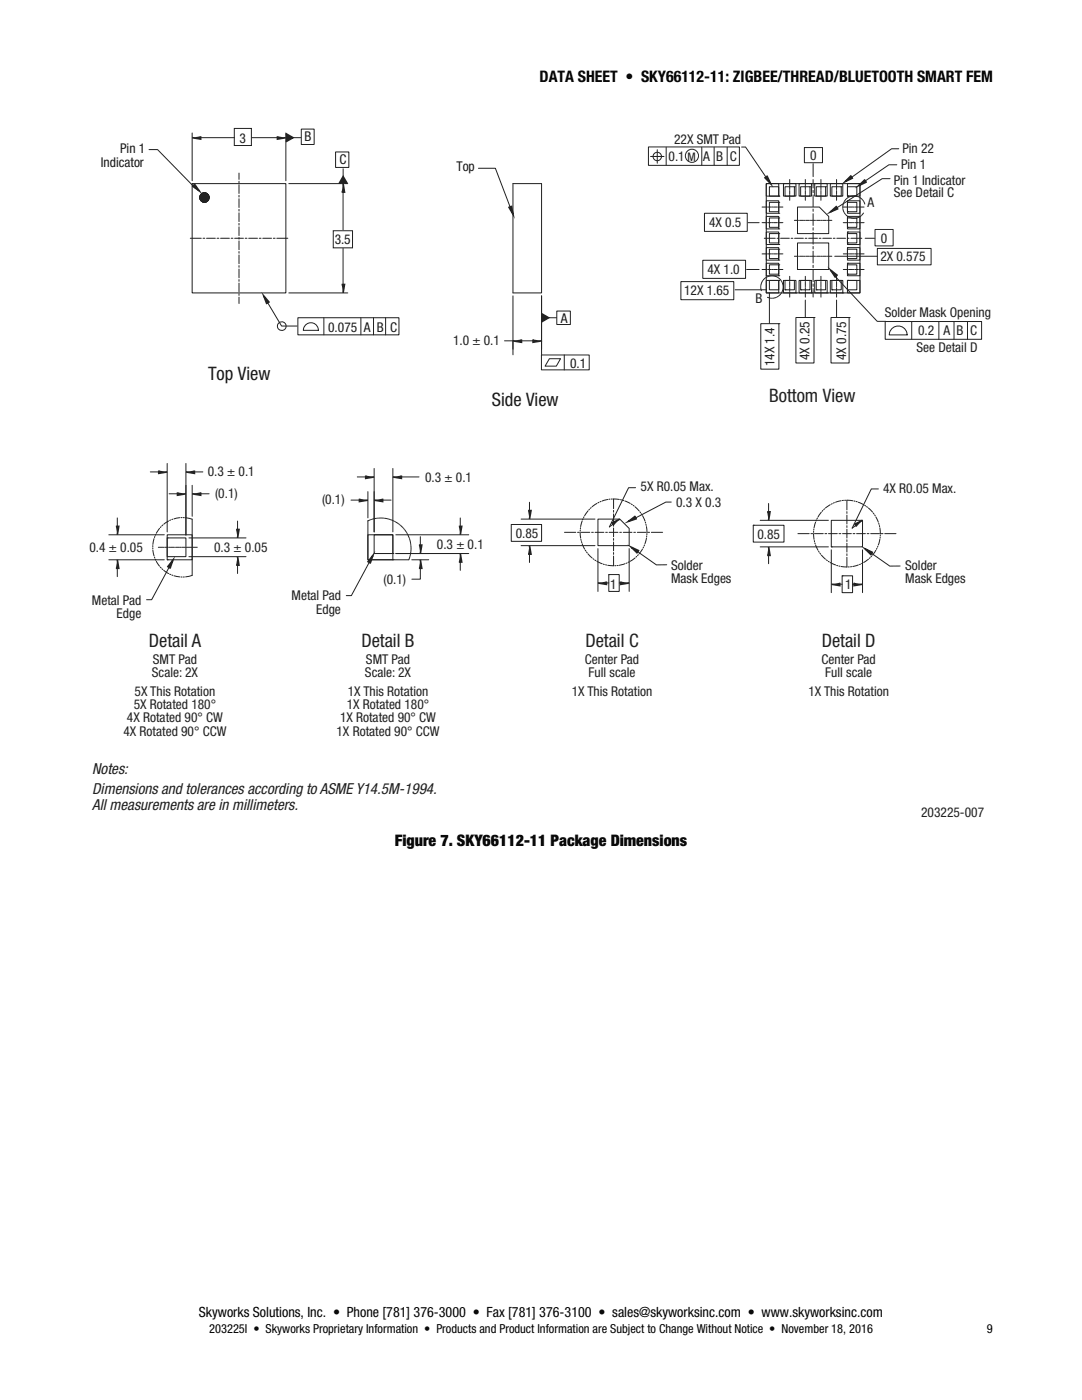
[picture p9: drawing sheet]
<svg xmlns="http://www.w3.org/2000/svg" width="216mm" height="279mm" viewBox="0 0 216 279" stroke-linecap="round" stroke-linejoin="round" font-family="sans-serif">
<path d="M57.6 36.6h11.8M68.5 38.3v7.6M57.6 58.5h11.8M68.5 49.6v7.2" fill="none" stroke="#231f20" stroke-width=".2"/>
<path d="M68.5 36.6l.2 1.7h-.5z" fill="#231f20"/>
<path d="M68.5 36.6l.2 1.7h-.5" fill="none" stroke="#231f20" stroke-width=".34"/>
<path d="M68.2 56.8h.5l-.2 1.7z" fill="#231f20"/>
<path d="M68.2 56.8h.5l-.2 1.7" fill="none" stroke="#231f20" stroke-width=".34"/>
<path d="M38.3 26.5v9.6M40 27.5h6.8M50.2 27.5h5.2M57 26.5v9.6" fill="none" stroke="#231f20" stroke-width=".2"/>
<path d="M38.3 27.5l1.7-.3v.6z" fill="#231f20"/>
<path d="M40 27.2v.6l-1.7-.3" fill="none" stroke="#231f20" stroke-width=".34"/>
<path d="M55.4 27.2l1.6 .3-1.6 .3z" fill="#231f20"/>
<path d="M55.4 27.2v.6l1.6-.3" fill="none" stroke="#231f20" stroke-width=".34"/>
<path d="M38.7 36.7l1 1.4-1.3-1z" fill="#231f20"/>
<path d="M38.7 36.7l1 1.4-1.3-1" fill="none" stroke="#231f20" stroke-width=".34"/>
<path d="M29.7 29.9h1.7l7.6 7.6" fill="none" stroke="#231f20" stroke-width=".2"/>
<path d="M68.5 35.2l.8 1.4h-1.6z" fill="#231f20"/>
<path d="M67.7 36.6l.8-1.4 .8 1.4" fill="none" stroke="#231f20" stroke-width=".34"/>
<path d="M68.5 33.7v1.5" fill="none" stroke="#231f20" stroke-width=".2"/>
<path d="M57 26.7l1.5 .8-1.5 .8z" fill="#231f20"/>
<path d="M57 26.7l1.5 .8-1.5 .8" fill="none" stroke="#231f20" stroke-width=".34"/>
<g fill="none" stroke="#231f20" stroke-width=".2">
<path d="M58.4 27.5h1.6"/>
<circle cx="56.2" cy="65.1" r=".87"/>
</g>
<path d="M52.7 59.1l1.1 1.3-.5 .3z" fill="#231f20"/>
<path d="M53.8 60.4l-1.1-1.3 .6 1.6" fill="none" stroke="#231f20" stroke-width=".34"/>
<path d="M95.5 33.6h3.3l3 7.6M53.1 59.9l3.1 5.2h3.1" fill="none" stroke="#231f20" stroke-width=".2"/>
<path d="M101.5 41.3l.5-.2 .4 1.6z" fill="#231f20"/>
<path d="M102 41.1l.4 1.6-.9-1.4" fill="none" stroke="#231f20" stroke-width=".34"/>
<path d="M102.4 59v10.7M108.1 59v10.7M100.7 68h1.7M104 68h2.4" fill="none" stroke="#231f20" stroke-width=".2"/>
<path d="M106.4 67.7l1.7 .3-1.7 .3z" fill="#231f20"/>
<path d="M106.4 67.7v.6l1.7-.3" fill="none" stroke="#231f20" stroke-width=".34"/>
<path d="M102.4 68l1.6-.3v.6z" fill="#231f20"/>
<path d="M104 67.7v.6l-1.6-.3" fill="none" stroke="#231f20" stroke-width=".34"/>
<path d="M102.4 36.6h5.7v21.9h-5.7zM102.4 68v2.8M108.1 68v2.8" fill="none" stroke="#231f20" stroke-width=".2"/>
<path d="M108.1 62.6l1.4 .8-1.4 .8z" fill="#231f20"/>
<path d="M108.1 62.6l1.4 .8-1.4 .8" fill="none" stroke="#231f20" stroke-width=".34"/>
<path d="M108.1 59v9.2M109.5 63.4h1.5M33.7 98.5h1.7M37.1 96.9v9.9M38.3 96.9v6.1M40 98.5h1.7" fill="none" stroke="#231f20" stroke-width=".2"/>
<path d="M35.4 98.3l1.7 .2-1.7 .3z" fill="#231f20"/>
<path d="M35.4 98.3v.5l1.7-.3" fill="none" stroke="#231f20" stroke-width=".34"/>
<path d="M38.3 98.5l1.7-.2v.5z" fill="#231f20"/>
<path d="M40 98.3v.5l-1.7-.3" fill="none" stroke="#231f20" stroke-width=".34"/>
<path d="M30 94.2h1.7M33.4 92.5v13.7M37.1 92.5v14.3M38.8 94.2h1.7" fill="none" stroke="#231f20" stroke-width=".2"/>
<path d="M31.7 93.9l1.7 .3-1.7 .3z" fill="#231f20"/>
<path d="M31.7 93.9v.6l1.7-.3" fill="none" stroke="#231f20" stroke-width=".34"/>
<path d="M37.1 94.2l1.7-.3v.6z" fill="#231f20"/>
<path d="M38.8 93.9v.6l-1.7-.3" fill="none" stroke="#231f20" stroke-width=".34"/>
<path d="M21.7 106.7h11.1M21.7 111.7h11.1M23.4 103.4v1.7M23.4 113.4v1.7" fill="none" stroke="#231f20" stroke-width=".2"/>
<path d="M23.1 105.1h.6l-.3 1.6z" fill="#231f20"/>
<path d="M23.1 105.1h.6l-.3 1.6" fill="none" stroke="#231f20" stroke-width=".34"/>
<path d="M23.4 111.7l.3 1.7h-.6z" fill="#231f20"/>
<path d="M23.4 111.7l.3 1.7h-.6" fill="none" stroke="#231f20" stroke-width=".34"/>
<path d="M162.2 32.7v2.5M146.7 57.8h6.2M149 53.8h2.5M153.5 58.4v6.1M160.7 59.9v3.4M172.6 47.6h1.9" fill="none" stroke="#231f20" stroke-width=".2"/>
<path d="M165.8 54l1.3 1-.4 .4z" fill="#231f20"/>
<path d="M167.1 55l-1.3-1 .9 1.4" fill="none" stroke="#231f20" stroke-width=".34"/>
<path d="M166.5 55l8.5 9.1h1.7" fill="none" stroke="#231f20" stroke-width=".2"/>
<path d="M152.5 35.4l.5-.3 .7 1.5z" fill="#231f20"/>
<path d="M153 35.1l.7 1.5-1.2-1.2" fill="none" stroke="#231f20" stroke-width=".34"/>
<path d="M148 29.3h.8l4.4 6.6" fill="none" stroke="#231f20" stroke-width=".2"/>
<path d="M171.4 37l1.2-1.2 .3 .5z" fill="#231f20"/>
<path d="M172.6 35.8l-1.2 1.2 1.5-.7" fill="none" stroke="#231f20" stroke-width=".34"/>
<path d="M178.9 32.9h-1.5l-5 3.4" fill="none" stroke="#231f20" stroke-width=".2"/>
<path d="M169.9 35l.3 .5-1.5 .7z" fill="#231f20"/>
<path d="M169.9 35l-1.2 1.2 1.5-.7" fill="none" stroke="#231f20" stroke-width=".34"/>
<path d="M179.3 29.7h-1.4l-8.4 6" fill="none" stroke="#231f20" stroke-width=".2"/>
<path d="M165.7 42.3l1.3-1.2 .3 .5z" fill="#231f20"/>
<path d="M167 41.1l-1.3 1.2 1.6-.7" fill="none" stroke="#231f20" stroke-width=".34"/>
<g fill="none" stroke="#231f20" stroke-width=".2">
<path d="M177.6 35.7h-1.6l-9.6 6.2M30.5 108.9v.2M30.5 109.3v.3M30.5 109.8l.2 1.1M30.7 107.5l-.2 1.1M30.8 111.2l.1 .2M30.9 107.1l-.1 .2M31 111.6l.1 .2M31.1 106.6l-.1 .2M31.2 112l.6 1M31.6 109.2h.9M31.8 105.5l-.6 .9"/>
<path d="M32 113.2l.1 .1M32.1 105.1l-.1 .2M32.3 113.5l.2 .2M32.5 104.8l-.2 .1M32.6 109.2h.1M32.7 113.8l.9 .7M32.9 109.2h.7M33.6 104l-.9 .6M33.7 109.2h.2M33.9 114.6l.1 .1M34 109.2h.7M34 103.8l-.1 .1"/>
<path d="M34.3 114.8h.2M34.5 103.6l-.2 .1M34.7 114.9l1.2 .2M34.8 109.2h.2M35.1 109.2h.7M35.9 103.3l-1.2 .2M36 109.2h.1M36.1 103.3h.2M36.1 115.1l.2 .1M36.2 109.2h.8M36.6 103.3h.2M36.8 115.1l-.2 .1"/>
<path d="M37 103.3l1.3 .3M37.1 109.2h.1M37.4 109.2h.7M37.7 107.4h11.4M37.7 111.1h11.4M38.2 109.2h.1M38.3 114.8l-1.3 .3M38.5 109.2h.9M47.4 104v1.7M47.4 112.8v1.7"/>
</g>
<path d="M47.1 105.7h.6l-.3 1.7z" fill="#231f20"/>
<path d="M47.1 105.7h.6l-.3 1.7" fill="none" stroke="#231f20" stroke-width=".34"/>
<path d="M47.4 111.1l.3 1.7h-.6z" fill="#231f20"/>
<path d="M47.4 111.1l.3 1.7h-.6" fill="none" stroke="#231f20" stroke-width=".34"/>
<g fill="none" stroke="#231f20" stroke-width=".2">
<path d="M121.3 99.7l-1.2 .3M121.7 99.6h-.2M122 99.6h.2M123.6 99.7l-1.2-.1v1.9M123.8 99.7l.2 .1M124.3 99.8l.2 .1M124.7 100l1.1 .5M112.6 106.2h2.3M115.2 106.2h.4M115.8 106.2l.1 1.2M115.8 105.8v.2M115.8 105.3v.2"/>
<path d="M115.9 107.6l.1 .3M115.9 106.2h1.8M116 108.1l.1 .2M116.2 104l-.3 1.1M116.2 108.5l.5 1.1M116.3 103.5l-.1 .2M116.5 103.1l-.1 .2M116.8 109.8l.1 .2M117 110.2l.2 .2M117.3 102l-.6 .9M117.3 110.5l.8 .9M117.6 101.6l-.1 .2"/>
<path d="M118 101.3l-.2 .1M118 106.2h.4M118.3 111.5l.2 .1M118.7 111.8l.2 .1M118.7 106.2h1.8M119.1 100.5l-1 .6M119.1 112l1 .5M119.5 100.3l-.2 .1M119.9 100.1l-.2 .1M120.4 112.6l.2 .1M120.8 112.7l.2 .1M120.9 106.2h.3"/>
<path d="M121.3 112.8l1.1 .1M121.5 106.2h1.8M122.4 101.9v.3M122.4 102.6v1.7M122.4 104.7v.3M122.4 105.4v1.7M122.4 107.5v.3M122.4 108.2v1.7M122.4 110.3v.3M122.4 111v1.9M122.7 112.9h.2M123.3 112.8l-.2 .1"/>
<path d="M123.7 106.2h.3M124.4 106.2h1.7M124.7 112.5l-1.1 .3M125.1 112.3l-.2 .1M125.6 112.1l-.3 .1M126 100.6l.2 .1M126.3 100.9l.2 .1M126.5 106.2h.3M126.7 101.1l.8 .9M126.7 111.4l-.9 .6M127.1 111l-.2 .2M127.2 106.2h1.7"/>
<path d="M127.4 110.7l-.2 .2M127.7 102.1l.1 .2M128 102.5l.1 .2M128.2 102.9l.5 1.1M128.2 109.6l-.7 .9M128.4 109.2l-.1 .2M128.6 108.7l-.1 .3M128.8 104.2v.2M128.9 104.6v.3M129 105.1l.1 1.1M129 107.4l-.3 1.1M129.1 106.9l-.1 .3"/>
<path d="M129.1 106.5v.2M129.1 106.2h.1M129.3 106.2h.3M130 106.2h2.2"/>
</g>
<path d="M125.4 104l1.4-1 .3 .5z" fill="#231f20"/>
<path d="M126.8 103l-1.4 1 1.7-.5" fill="none" stroke="#231f20" stroke-width=".34"/>
<path d="M119.3 109.5v8.5M121 116.3h.5M123.6 116.3h.3M125.5 109.5v8.5M133.9 100.2h-1l-6.8 3.5" fill="none" stroke="#231f20" stroke-width=".2"/>
<path d="M119.3 116.3l1.7-.2v.5z" fill="#231f20"/>
<path d="M121 116.1v.5l-1.7-.3" fill="none" stroke="#231f20" stroke-width=".34"/>
<path d="M123.9 116.1l1.6 .2-1.6 .3z" fill="#231f20"/>
<path d="M123.9 116.1v.5l1.6-.3" fill="none" stroke="#231f20" stroke-width=".34"/>
<path d="M102 104.7h6.1v3.3h-6.1zM102 104.7h.1M104 103.6h14.7M104 108.9h14.7M105.7 100.2v1.7M105.7 110.6v1.7M121.5 114.7h2.1v3.3h-2.1zM121.5 114.7h.1" fill="none" stroke="#231f20" stroke-width=".2"/>
<path d="M105.4 101.9h.5l-.2 1.7z" fill="#231f20"/>
<path d="M105.4 101.9h.5l-.2 1.7" fill="none" stroke="#231f20" stroke-width=".34"/>
<path d="M105.7 108.9l.2 1.7h-.5z" fill="#231f20"/>
<path d="M105.7 108.9l.2 1.7h-.5" fill="none" stroke="#231f20" stroke-width=".34"/>
<path d="M126 109.2l1.5 .8-.3 .4z" fill="#231f20"/>
<path d="M127.5 110l-1.5-.8 1.2 1.2" fill="none" stroke="#231f20" stroke-width=".34"/>
<path d="M126.8 97.3h-1.4l-3.8 7.9M126.9 109.8l4.1 2.9h2" fill="none" stroke="#231f20" stroke-width=".2"/>
<path d="M122.1 104.4l1.6-.8-1.2 1.2z" fill="#231f20"/>
<path d="M123.7 103.6l-1.6 .8 .4 .4" fill="none" stroke="#231f20" stroke-width=".34"/>
<g fill="none" stroke="#231f20" stroke-width=".2">
<path d="M71.3 95.2h1.7M74.7 93.5v12.7M78.4 93.5v12.7M80.1 95.2h3.5M33.4 107.4h3.7v3.7h-3.7zM33.4 107.4h.1M33.4 106.7h4.9v5h-4.9zM33.4 111.7h.1M73.4 106.7h5v5h-5zM73.9 103.7l-.5 .2v7.8h8.2l.2-.5M74.1 103.7h-.1M74.3 103.6h-.1"/>
<path d="M74.7 106.7h3.7v3.8h-3.7zM75 103.4l-.5 .2M75.3 103.4h-.2M75.5 103.4h-.1M76.2 103.4h-.6M76.3 103.4h.1M76.5 103.4h.2M76.8 103.4l.5 .1M77.5 103.6h.1M77.7 103.6l.1 .1M77.9 103.7l.6 .2M78.4 110.5h.1"/>
<path d="M78.4 111.7h.1M78.6 104h.1M78.8 104.1h.1M79 104.2l.5 .3M79.6 104.6h.1M79.7 104.7l.1 .1M79.9 104.9l.4 .4M80.4 105.3l.1 .1M80.6 105.5l.1 .1M80.7 105.7l.4 .5M81.1 106.3l.1 .1M81.2 106.5l.1 .1"/>
<path d="M81.4 106.7l.2 .5M81.6 107.3l.1 .1M81.7 107.5l.1 .2M81.8 107.8l.1 .5M81.8 111v.1M81.9 110.8l-.1 .1M81.9 108.5l.1 .1M82 108.7v.1M82 110.1l-.1 .6M82 108.9v.6M82 109.8v.2M82 109.6v.1"/>
<path d="M119.3 103.6h4.4l1.8 1.9v3.4h-6.2zM122.3 104.6l-.7 .6"/>
</g>
<path d="M73 94.9l1.7 .3-1.7 .3z" fill="#231f20"/>
<path d="M73 94.9v.6l1.7-.3" fill="none" stroke="#231f20" stroke-width=".34"/>
<path d="M78.4 95.2l1.7-.3v.6z" fill="#231f20"/>
<path d="M80.1 94.9v.6l-1.7-.3" fill="none" stroke="#231f20" stroke-width=".34"/>
<path d="M79 106.7h14.5M79 110.5h14.5M91.8 103.4v1.7M91.8 112.2v1.6" fill="none" stroke="#231f20" stroke-width=".2"/>
<path d="M91.6 105.1h.5l-.3 1.6z" fill="#231f20"/>
<path d="M91.6 105.1h.5l-.3 1.6" fill="none" stroke="#231f20" stroke-width=".34"/>
<path d="M91.8 110.5l.3 1.7h-.5z" fill="#231f20"/>
<path d="M91.8 110.5l.3 1.7h-.5" fill="none" stroke="#231f20" stroke-width=".34"/>
<path d="M70 99.8h1.7M73.4 98.1v5.3M74.7 98.1v8.1M76.3 99.8h1.7" fill="none" stroke="#231f20" stroke-width=".2"/>
<path d="M74.7 99.8l1.6-.3v.6z" fill="#231f20"/>
<path d="M76.3 99.5v.6l-1.6-.3" fill="none" stroke="#231f20" stroke-width=".34"/>
<path d="M71.7 99.5l1.7 .3-1.7 .3z" fill="#231f20"/>
<path d="M71.7 99.5v.6l1.7-.3" fill="none" stroke="#231f20" stroke-width=".34"/>
<path d="M79 110.5h6.5M82.2 111.7h3.3M83.9 113.4v2.2h-1.7M83.9 107.1v1.7" fill="none" stroke="#231f20" stroke-width=".2"/>
<path d="M83.6 108.8h.6l-.3 1.7z" fill="#231f20"/>
<path d="M83.6 108.8h.6l-.3 1.7" fill="none" stroke="#231f20" stroke-width=".34"/>
<path d="M83.9 111.7l.3 1.7h-.6z" fill="#231f20"/>
<path d="M83.9 111.7l.3 1.7h-.6" fill="none" stroke="#231f20" stroke-width=".34"/>
<path d="M74.4 110.9l-.6 1.6-.4-.3z" fill="#231f20"/>
<path d="M73.4 112.2l1-1.3-.6 1.6" fill="none" stroke="#231f20" stroke-width=".34"/>
<g fill="none" stroke="#231f20" stroke-width=".2">
<path d="M38.3 36.6h18.7v21.9h-18.7zM38.3 36.6h.1M39.9 39.4a.93 .93 0 0 0 1.2 .9M39.9 39.3v.2M39.9 39.1v.7M39.9 39.1l.2-.3v1.3M40 39v.8M40 38.9v1M40.1 38.8v1.2M40.2 38.7v1.4M40.2 38.7v1.5M40.3 38.6v1.6"/>
<path d="M40.4 38.6v1.7M40.5 38.5v1.8M40.6 38.5v1.8M40.7 38.5v1.9M40.8 38.5v1.9M40.9 38.5v1.9M40.9 38.5v1.8M41 38.5v1.8M41.1 38.5v1.8M41.1 38.6v1.7M41.2 38.6v1.7M41.2 38.6v1.6"/>
<path d="M41.3 38.6v1.6M41.3 38.7v1.5M41.4 38.7v1.4M41.5 38.8v1.2M41.6 38.9v1.1M41.6 38.9v1M41.6 39v.8M41.7 39.8l-.2 .3M41.7 39.1v.6M41.7 39.4a.92 .92 0 0 0-1.3-.8l.1 1.7M47.7 34.5v1.3M47.7 36.2v.3"/>
<path d="M47.7 36.9v1.7M47.7 39v.3M47.7 39.7v1.7M152.9 36.6h2.5v2.5h-2.5zM153.5 37.3h1.9v1.8h-1.9zM155.4 39.1h.1M156.3 36.6h2.5v2.5h-2.5zM156.3 36.6h.1M156.6 37.3h1.9v1.8h-1.9zM157.6 35.8v.8M157.6 36.7v.1M157.6 37v.7"/>
<path d="M157.6 37.8v.2M157.6 38.1v.7M157.6 39v.1M157.6 39.2v.8M158.5 37.3h.1M159.4 36.6h2.5v2.5h-2.5zM159.4 36.6h.1M159.8 37.3h1.8v1.8h-1.8zM160.7 35.8v.8M160.7 36.7v.1M160.7 37v.7M160.7 37.8v.2"/>
<path d="M160.7 38.1v.7M160.7 39v.1M160.7 39.2v.8M161.6 37.3h.1M162.2 35.8v1.7M162.2 38v.5M162.2 38.9v2.4M162.6 36.6h2.5v2.5h-2.5zM162.6 36.6h.1M162.9 37.3h1.8v1.8h-1.8zM163.8 35.8v.8M163.8 36.7v.1"/>
<path d="M163.8 37v.7M163.8 37.8v.2M163.8 38.1v.7M163.8 39v.1M163.8 39.2v.8M164.7 37.3h.1M165.7 36.6h2.5v2.5h-2.5zM165.7 36.6h.1M166 37.3h1.9v1.8h-1.9zM166.9 35.8v.8M166.9 36.7v.1M166.9 37v.7"/>
<path d="M166.9 37.8v.2M166.9 38.1v.7M166.9 39v.1M166.9 39.2v.8M167.9 37.3h.1M168.8 39.7l-.3 .5M169 39.6h-.1M169.1 36.6h2.5v2.5h-2.5zM169.1 39.1h.1M169.1 37.3h1.9v1.8h-1.9zM169.2 39.4l-.1 .1M169.8 39.2l-.5 .2"/>
<path d="M170.1 39.1h-.1M170.2 39.1h.1M170.4 39.1l.6 .1M171.1 39.2l.1 .1M171.3 39.3l.1 .1M171.5 39.4l.5 .4M172.1 39.8l.1 .1M38 47.6h2.2M40.5 47.6h.4M41.2 47.6h1.8M43.3 47.6h.4M44 47.6h1.8"/>
<path d="M46.1 47.6h.4M46.8 47.6h1.8M47.7 41.8v.3M47.7 42.5v1.7M47.7 44.6v.3M47.7 45.3v1.7M47.7 47.4v.3M47.7 48.1v1.7M47.7 50.2v.3M47.7 50.9v1.7M47.7 53v.3M47.7 53.7v1.7"/>
<path d="M47.7 55.8v.3M47.7 56.5v1.7M47.7 58.6v.4M47.7 59.3v1.3M48.9 47.6h.4M49.6 47.6h1.8M51.7 47.6h.4M52.4 47.6h1.8M54.5 47.6h.4M55.2 47.6h2.2M149.3 44.4h2.2M151.8 57.2v.1"/>
<path d="M151.8 57.5l.1 .5M151.8 57v.1M152 56.3l-.2 .6M152.1 53.8h.7M152.1 50.7h.7M152.1 44.4h.7M152.1 41.3h.7M152.1 56.1v.1M152.2 55.9v.1M152.5 47.6h2.2M152.8 55.4l-.5 .4M152.9 56h2.5v2.5h-2.5z"/>
<path d="M152.9 40.1h2.5v2.5h-2.5zM152.9 43.2h2.5v2.5h-2.5zM152.9 46.3h2.5v2.5h-2.5zM152.9 49.4h2.5v2.5h-2.5zM152.9 52.5h2.5v2.5h-2.5zM152.9 53.8h.2M153 50.7h.1M153 44.4h.1M153 41.3h.1M153 55.3l-.1 .1M153.1 59.3l.6 .2M153.2 55.2l-.1 .1"/>
<path d="M153.2 53.8h.7M153.2 50.7h.7M153.2 44.4h.7M153.2 41.3h.7M153.5 56h1.9v1.8h-1.9zM153.5 40.4h1.9v1.9h-1.9zM153.5 43.5h1.9v1.9h-1.9zM153.5 46.6h1.9v1.9h-1.9zM153.5 49.7h1.9v1.9h-1.9zM153.5 52.8h1.9v1.9h-1.9zM153.8 59.5h.1M153.8 55l-.5 .2"/>
<path d="M154 55h.1M154 59.5h.1M154.1 53.8h.1M154.1 50.7h.1M154.1 44.4h.1M154.1 41.3h.1M154.2 55l.1 .1M154.3 53.8h.7M154.3 50.7h.7M154.3 44.4h.7M154.3 41.3h.8M154.4 55.1l.6 .1"/>
<path d="M154.8 59.4l-.5 .1M155 59.3h-.1M155 47.6h.4M155.1 55.3l.1 .1M155.2 53.8h.1M155.2 50.7h.1M155.2 44.4h.1M155.2 41.3h.1M155.2 59.2h-.1M155.3 55.4l.1 .1M155.4 56h.1M155.4 40.4h.1"/>
<path d="M155.4 42.6h.1M155.4 43.5h.1M155.4 45.7h.1M155.4 46.6h.1M155.4 48.8h.1M155.4 49.7h.1M155.4 51.9h.1M155.4 52.8h.1M155.4 55h.1M155.5 55.6l.4 .4M155.5 53.8h.7M155.5 50.7h.7"/>
<path d="M155.5 44.4h.7M155.5 41.3h.7M155.8 47.6h1.7M155.8 58.7l-.5 .4M155.9 58.5l-.1 .1M155.9 56.1l.1 .1M156 58.3v.1M156 56.3l.1 .1M156.1 56.5l.2 .6M156.2 57.7l-.1 .5M156.3 57.2v.1M156.3 57.4l-.1 .1"/>
<path d="M156.3 56h2.5v2.5h-2.5zM156.6 56h1.9v1.8h-1.9zM156.6 57.8h.1M157.6 55.1v.8M157.6 56v.2M157.6 56.3v.7M157.6 57.1v.2M157.6 57.4v.7M157.6 58.3v.1M157.6 58.6v.7M157.9 47.6h.3M158.5 44h.7"/>
<path d="M158.5 51.1h.7M158.6 47.6h1.7M158.8 58.5h.1M159.1 48.5h6.3v5.3h-6.3zM159.1 53.8h.1M159.1 41.3h4.4l1.9 1.9v3.4h-6.3zM159.4 51.1h.1M159.4 44h.1M159.4 56h2.5v2.5h-2.5zM159.6 51.1h.7M159.6 44h.7M159.8 56h1.8v1.8h-1.8z"/>
<path d="M159.8 57.8h.1M160.5 51.1h.1M160.5 44h.1M160.7 47.6h.3M160.7 55.1v.8M160.7 56v.2M160.7 56.3v.7M160.7 57.1v.2M160.7 57.4v.7M160.7 58.3v.1M160.7 58.6v.7M160.8 51.1h.7"/>
<path d="M160.8 44h.7M161.4 47.6h1.7M161.6 51.1h.2M161.6 44h.2M161.9 51.1h.7M161.9 44h.7M161.9 58.5h.1M162.2 41.7v.5M162.2 42.6v2.4M162.2 45.5v.4M162.2 46.4v2.3M162.2 49.2v.5"/>
<path d="M162.2 50.1v2.4M162.2 52.9v.5M162.2 53.9v2.3M162.2 56.7v.4M162.2 57.6v1.7M162.6 56h2.5v2.5h-2.5zM162.7 51.1h.2M162.7 44h.2M162.9 56h1.8v1.8h-1.8zM162.9 57.8h.1M163 51.1h.7M163 44h.7"/>
<path d="M163.5 47.6h.3M163.8 55.1v.8M163.8 56v.2M163.8 56.3v.7M163.8 57.1v.2M163.8 57.4v.7M163.8 58.3v.1M163.8 58.6v.7M163.9 51.1h.1M163.9 44h.1M164.1 51.1h.7M164.1 44h.7"/>
<path d="M164.2 47.6h1.7M165 51.1h.1M165 44h.1M165.1 58.5h.1M165.3 51.1h.7M165.3 44h.7M165.7 56h2.5v2.5h-2.5zM166 57.8h.1M166 56h1.9v1.8h-1.9zM166.3 47.6h.3M166.6 51.1h8.4M166.9 55.1v.8"/>
<path d="M166.9 56v.2M166.9 56.3v.7M166.9 57.1v.2M166.9 57.4v.7M166.9 58.3v.1M166.9 58.6v.7M166.9 59.9v3.4M167 47.6h1.7M168.2 41.4v.1M168.2 58.5h.1M168.2 41.6v.2M168.2 41.9l.2 .5"/>
<path d="M168.3 40.7l-.1 .6M168.3 44.4h.7M168.3 41.3h.7M168.3 53.8h.7M168.3 50.7h.7M168.3 40.5v.1M168.4 40.3v.1M168.5 42.5l.1 .1M168.6 42.7l.1 .1M168.8 42.9l.5 .3M169.1 47.6h.3M169.1 56h2.5v2.5h-2.5z"/>
<path d="M169.1 52.5h2.5v2.5h-2.5zM169.1 49.4h2.5v2.5h-2.5zM169.1 46.3h2.5v2.5h-2.5zM169.1 43.2h2.5v2.5h-2.5zM169.1 40.1h2.5v2.5h-2.5zM169.1 56h.1M169.1 52.9h1.9v1.8h-1.9zM169.1 54.7h.1M169.1 52.5h.1M169.1 49.7h1.9v1.9h-1.9zM169.1 51.6h.1M169.1 49.4h.1"/>
<path d="M169.1 46.6h1.9v1.9h-1.9zM169.1 48.5h.1M169.1 46.3h.1M169.1 43.5h1.9v1.9h-1.9zM169.1 45.4h.1M169.1 43.2h.1M169.1 40.4h1.9v1.9h-1.9zM169.1 42.3h.1M169.1 40.1h.1M169.1 56h1.9v1.8h-1.9zM169.1 44.4h.2M169.1 41.3h.2"/>
<path d="M169.2 53.8h.1M169.2 50.7h.1M169.4 43.3l.1 .1M169.4 44.4h.7M169.4 41.3h.7M169.4 53.8h.7M169.4 50.7h.7M169.6 43.4h.1M169.8 47.6h2.2M169.8 43.5l.6 .1M170.3 44.4h.1M170.3 41.3h.1"/>
<path d="M170.3 53.8h.1M170.3 50.7h.1M170.6 44.4h.6M170.6 41.3h.6M170.6 53.8h.7M170.6 50.7h.7M170.6 43.6h-.1M170.8 43.5l-.1 .1M171.4 44.4h.1M171.4 41.3h.1M171.4 53.8h.1M171.4 50.7h.1"/>
<path d="M171.5 43.3l-.6 .2M171.7 44.4h.7M171.7 41.3h.7M171.7 53.8h.7M171.7 50.7h.7M171.7 43.2h-.1M171.9 43l-.1 .1M172.2 40l.1 .1M172.3 42.5l-.4 .4M172.4 40.2l.2 .5M167.8 99.9l-1.1 .3M168.3 99.9h-.2"/>
<path d="M168.5 99.8h.3M170.2 99.9l-1.2-.1v2M170.4 100h.2M38.3 103.6v11.2M73.9 111.7l-3.8 7.2h-1M159.2 106.5h2.3M161.8 106.5h.4M162.3 106.5l.1 1.1M162.3 106v.3M162.4 105.6v.2M162.5 107.9v.2M162.5 106.5h1.8"/>
<path d="M162.6 108.3l.1 .3M162.7 104.2l-.3 1.1M162.7 108.8l.5 1M162.9 103.8l-.1 .2M163.1 103.4l-.1 .2M163.3 110l.2 .2M163.6 110.4l.1 .2M163.9 102.2l-.7 1M163.9 110.8l.8 .8M164.2 101.9l-.1 .1M164.5 101.5l-.1 .2M164.6 106.5h.4"/>
<path d="M164.9 111.7l.2 .2M165.3 112l.2 .1M165.3 106.5h1.8M165.7 100.7l-1 .7M165.7 112.3l1 .4M165.9 109.7v8.6M166.1 100.5l-.2 .1M166.5 100.3l-.2 .1M166.9 112.8l.3 .1M167.4 113h.2M167.4 106.5h.4M167.6 116.6h.4"/>
<path d="M168.1 106.5h1.8M169 111.2v2l-1.2-.1M169 102.1v.4M169 102.8v1.8M169 104.9v.4M169 105.6v1.8M169 107.7v.4M169 108.4v1.8M169 110.5v.4M169.2 113.1h.3M169.9 113.1h-.2M170.1 116.6h.3"/>
<path d="M170.2 106.5h.4M170.8 100.1l.3 .1M170.9 106.5h1.8M171.3 100.2l1 .5M171.3 112.7l-1.1 .4M171.7 112.6l-.2 .1M172.1 109.7v8.6M172.1 112.4l-.2 .1M172.5 100.8l.2 .2M172.9 101.1l.2 .1M173 106.5h.4M173.3 101.4l.8 .8"/>
<path d="M173.3 111.6l-1 .7M173.6 111.3l-.1 .1M173.7 106.5h1.8M173.9 110.9l-.1 .2M174.3 102.4l.1 .2M174.5 102.8l.1 .2M174.8 103.2l.5 1M174.8 109.8l-.7 1M175 109.4l-.1 .2M175.2 109l-.1 .2M175.3 104.4l.1 .3M175.5 104.9v.2"/>
<path d="M175.6 105.3l.1 1.2M175.6 107.6l-.3 1.2M175.6 107.2v.2M175.7 106.7v.3M175.8 106.5h.4M176.5 106.5h2.3"/>
</g>
<path d="M165.9 116.6l1.7-.3v.6z" fill="#231f20"/>
<path d="M167.6 116.3v.6l-1.7-.3" fill="none" stroke="#231f20" stroke-width=".34"/>
<path d="M170.4 116.3l1.7 .3-1.7 .3z" fill="#231f20"/>
<path d="M170.4 116.3v.6l1.7-.3" fill="none" stroke="#231f20" stroke-width=".34"/>
<path d="M151.7 103.8h13.6M151.7 109.1h13.6M153.4 100.5v1.7M153.4 110.8v1.7M168 114.9h2.1v3.4h-2.1zM168 114.9h.1" fill="none" stroke="#231f20" stroke-width=".2"/>
<path d="M153.1 102.2h.5l-.2 1.6z" fill="#231f20"/>
<path d="M153.1 102.2h.5l-.2 1.6" fill="none" stroke="#231f20" stroke-width=".34"/>
<path d="M153.4 109.1l.2 1.7h-.5z" fill="#231f20"/>
<path d="M153.4 109.1l.2 1.7h-.5" fill="none" stroke="#231f20" stroke-width=".34"/>
<path d="M150.3 104.8h6.1v3.4h-6.1zM150.3 104.8h.1" fill="none" stroke="#231f20" stroke-width=".2"/>
<path d="M172.6 109.6l1.6 .7-.3 .5z" fill="#231f20"/>
<path d="M174.2 110.3l-1.6-.7 1.3 1.2" fill="none" stroke="#231f20" stroke-width=".34"/>
<path d="M175.3 97.6h-1.4l-3.9 7.8M173.5 110.1l4.1 2.9h2" fill="none" stroke="#231f20" stroke-width=".2"/>
<path d="M170.6 104.6l1.5-.8-1.2 1.3z" fill="#231f20"/>
<path d="M172.1 103.8l-1.5 .8 .3 .5" fill="none" stroke="#231f20" stroke-width=".34"/>
<path d="M152.9 36.6h18.7v21.9h-18.7zM171.6 36.6h.1M165.9 103.8h6.2v5.3h-6.2zM165.9 109.1h.1M170.8 104.9l-.8 .5" fill="none" stroke="#231f20" stroke-width=".2"/>
<path d="M34.5 111.8l-.6 1.7-.5-.3z" fill="#231f20"/>
<path d="M33.4 113.2l1.1-1.4-.6 1.7" fill="none" stroke="#231f20" stroke-width=".34"/>
<g fill="none" stroke="#231f20" stroke-width=".2">
<path d="M46.8 25.6h3.4v3.4h-3.4zM60.1 25.8h2.6v3h-2.6zM67 30.3h2.6v3.1h-2.6zM129.4 29.3h18.1v3.7h-18.1zM129.8 31.2h2.7M131.1 29.9v2.7M132.9 29.4v3.6M140 29.4v3.6M142.5 29.4v3.6M145.1 29.4v3.6M160.5 29.4h3.6v3.1h-3.6zM66.5 46.1h3.8v3.4h-3.8z"/>
<path d="M135.9 56.2h10.5v3.6h-10.5zM140.2 51.9h8.6v3.7h-8.6zM140.6 42.6h8.5v3.6h-8.5zM175.1 49.6h10.7v3.3h-10.7zM59.4 63.4h20.2v3.4h-20.2zM60.9 65a1.5 1.5 0 0 1 1.6-.5 1.5 1.5 0 0 1 1 1.4h-3zM64.6 63.4v3.4M72 63.4v3.4M74.5 63.4v3.4M76.9 63.4v3.4M108 70.8h9.6v3h-9.6zM109.6 71.6h2.2l-.8 1.5h-2.2z"/>
<path d="M111.1 62.1h2.7v2.7h-2.7zM112.6 70.8v3M151.8 64.6h3.6v9.1h-3.6zM155.4 64.6h.1M158.8 63.4h3.6v9h-3.6zM162.4 63.4h.1M165.8 63.4h3.6v9h-3.6zM169.4 63.4h.1M176.6 64.2h19.3v3.5h-19.3zM177.8 65.8a1.78 1.78 0 0 1 2-.7 1.78 1.78 0 0 1 1.2 1.7h-3.6zM181.9 64.2v3.5M187.3 64.2v3.5"/>
<path d="M190.4 64.2v3.5M193.1 64.2v3.5M34.1 112.6l-3.8 7.1h-1.1"/>
<circle cx="131.1" cy="31.2" r=".84"/>
</g>
<g fill="none" stroke="#272525" stroke-width=".2">
<path d="M174.6 45.8h3.6v3.3h-3.6z"/>
<circle cx="138.1" cy="31.1" r="1.31"/>
</g>
<g font-size="3.7" fill="#1d1718">
<text x="41.5" y="75.9">Top View</text>
<text x="98.1" y="81.1">Side View</text>
</g>
<g font-size="3.7" fill="#221e1f">
<text x="153.5" y="80.2">Bottom View</text>
<text x="29.7" y="129.1">Detail A</text>
<text x="72.1" y="129.1">Detail B</text>
<text x="116.8" y="129.1">Detail C</text>
<text x="164" y="129.1">Detail D</text>
</g>
<g font-size="3.2">
<text x="107.7" y="16.4">DATA SHEET • SKY66112-11: ZIGBEE/THREAD/BLUETOOTH SMART FEM</text>
<text x="78.8" y="168.8">Figure 7. SKY66112-11 Package Dimensions</text>
</g>
<g font-size="3" fill="#221e1f">
<text x="18.4" y="154.4">Notes:</text>
<text x="18.4" y="158.4">Dimensions and tolerances according to ASME Y14.5M-1994.</text>
<text x="18.4" y="161.7">All measurements are in millimeters.</text>
</g>
<text font-size="2.8" x="39.7" y="262.8">Skyworks Solutions, Inc. • Phone [781] 376-3000 • Fax [781] 376-3100 • sales@skyworksinc.com • www.skyworksinc.com</text>
<g font-size="2.7" fill="#1d1718">
<text x="47.8" y="28.5">3</text>
<text x="60.8" y="28.1">B</text>
<text x="20.1" y="33.3">Indicator</text>
<text x="24" y="30.6">Pin 1</text>
<text x="67.7" y="32.6">C</text>
<text x="91.1" y="34.1">Top</text>
<text x="66.8" y="48.8">3.5</text>
<text x="111.9" y="64.5">A</text>
<text x="65.5" y="66.2">0.075 A B</text>
<text x="77.9" y="66.2">C</text>
<text x="113.7" y="73.4">0.1</text>
</g>
<g font-size="2.7" fill="#221e1f">
<text x="134.5" y="28.7">22X SMT Pad</text>
<text x="133.4" y="32.1">0.1</text>
<text x="140.3" y="32.1">A B</text>
<text x="145.6" y="32.1">C</text>
<text x="161.7" y="32">0</text>
<text x="179.8" y="33.7">Pin 1</text>
<text x="180.1" y="30.6">Pin 22</text>
<text x="173.1" y="41.3">A</text>
<text x="178.3" y="36.9">Pin 1 Indicator</text>
<text x="178.3" y="39.2">See Detail C</text>
<text x="141.5" y="45.3">4X 0.5</text>
<text x="175.7" y="52.2">2X 0.575</text>
<text x="175.8" y="48.5">0</text>
<text x="136.5" y="59">12X 1.65</text>
<text x="141.2" y="54.7">4X 1.0</text>
<text x="150.8" y="60.6">B</text>
<text x="176.5" y="63.3">Solder Mask Opening</text>
<text x="90.4" y="68.9">1.0 ± 0.1</text>
<text x="161.5" y="71.9" transform="rotate(-90 161.5 71.9)">4X 0.25</text>
<text x="168.9" y="71.9" transform="rotate(-90 168.9 71.9)">4X 0.75</text>
<text x="182.9" y="70.3">See Detail D</text>
<text x="183.2" y="66.9">0.2 A B</text>
<text x="193.6" y="66.9">C</text>
<text x="154.5" y="73.1" transform="rotate(-90 154.5 73.1)">14X 1.4</text>
<text x="41.5" y="95.1">0.3 ± 0.1</text>
<text x="42.9" y="99.3">(0.1)</text>
<text x="64.3" y="100.5">(0.1)</text>
<text x="84.8" y="96.3">0.3 ± 0.1</text>
<text x="127.8" y="98">5X R0.05 Max.</text>
<text x="134.9" y="101.1">0.3 X 0.3</text>
<text x="176.2" y="98.4">4X R0.05 Max.</text>
<text x="102.9" y="107.4">0.85</text>
<text x="151.1" y="107.6">0.85</text>
<text x="17.9" y="110.2">0.4 ± 0.05</text>
<text x="42.7" y="110.1">0.3 ± 0.05</text>
<text x="87.2" y="109.5">0.3 ± 0.1</text>
<text x="133.9" y="113.8">Solder</text>
<text x="180.6" y="113.8">Solder</text>
<text x="58.2" y="119.8">Metal Pad</text>
<text x="76.5" y="116.6">(0.1)</text>
<text x="133.9" y="116.4">Mask Edges</text>
<text x="180.6" y="116.4">Mask Edges</text>
<text x="18.3" y="120.7">Metal Pad</text>
<text x="23.3" y="123.4">Edge</text>
<text x="63.1" y="122.5">Edge</text>
<text x="30.3" y="135.1">Scale: 2X</text>
<text x="30.5" y="132.4">SMT Pad</text>
<text x="72.8" y="135.1">Scale: 2X</text>
<text x="73" y="132.4">SMT Pad</text>
<text x="116.7" y="132.4">Center Pad</text>
<text x="117.4" y="135.1">Full scale</text>
<text x="163.9" y="132.4">Center Pad</text>
<text x="164.7" y="135.1">Full scale</text>
<text x="26.7" y="141.5">5X Rotated 180°</text>
<text x="26.9" y="138.8">5X This Rotation</text>
<text x="69.2" y="141.5">1X Rotated 180°</text>
<text x="69.4" y="138.8">1X This Rotation</text>
<text x="114.1" y="138.8">1X This Rotation</text>
<text x="161.3" y="138.8">1X This Rotation</text>
<text x="24.6" y="146.9">4X Rotated 90° CCW</text>
<text x="25.3" y="144.2">4X Rotated 90° CW</text>
<text x="67.1" y="146.9">1X Rotated 90° CCW</text>
<text x="67.8" y="144.2">1X Rotated 90° CW</text>
<text x="183.8" y="163">203225-007</text>
</g>
<g font-size="2.7" fill="#231f20">
<text x="121.7" y="117.4">1</text>
<text x="168.6" y="117.4">1</text>
</g>
<g font-size="2.5">
<text x="41.7" y="266.1">203225I • Skyworks Proprietary Information • Products and Product Information are Subject to Change Without Notice • November 18, 2016</text>
<text x="196.9" y="266.1">9</text>
</g>
<text font-size="2.4" fill="#221e1f" x="137.2" y="32.1">M</text>
</svg>
